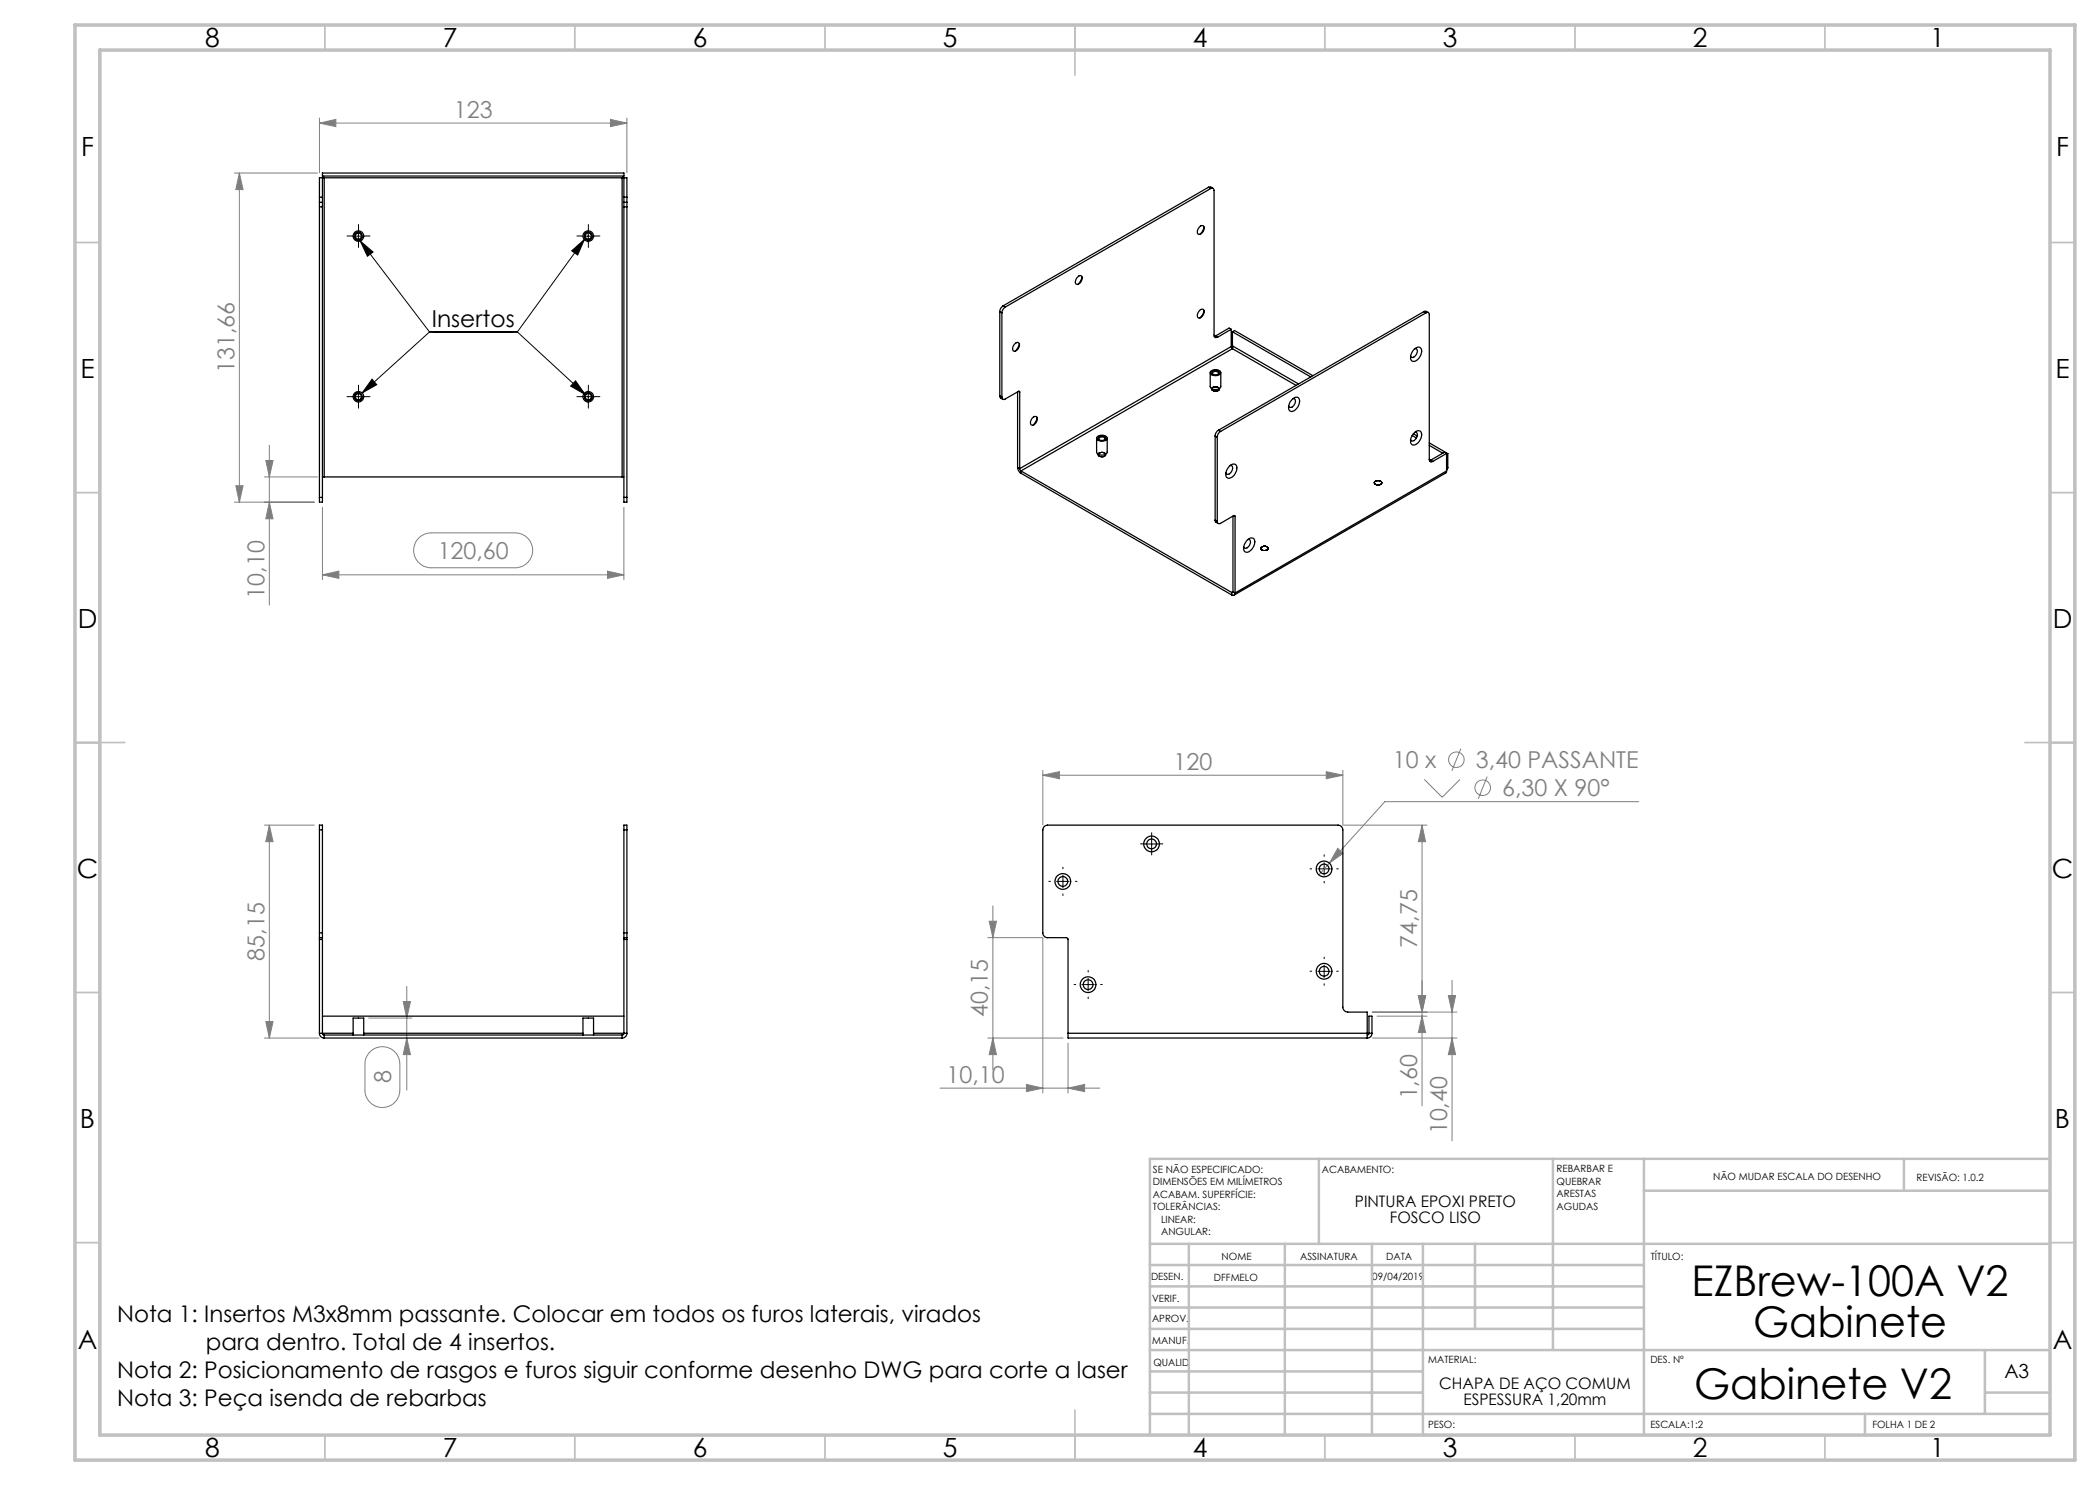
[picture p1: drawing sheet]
<svg xmlns="http://www.w3.org/2000/svg" width="420mm" height="297mm" viewBox="0 0 420 297" stroke-linecap="round" stroke-linejoin="round" font-family="sans-serif">
<g fill="none" stroke="#808080" stroke-width=".2">
<path d="M46.9 34.6h16.6M47.9 34.6l.7 3.3h-1.4zM47.9 34.6v65.8M63.9 24.6l3.3-.7v1.4zM63.9 23.6v11M63.9 24.6h61.5M122.1 23.9l3.3 .7-3.3 .7zM125.4 23.6v11M47.2 97.2h1.4l-.7 3.2zM52.9 95.4h10.6M53.2 92.1h1.4l-.7 3.3zM53.9 89v32"/>
<path d="M46.9 100.4h16M53.9 100.4l.7 3.3h-1.4zM64.5 115l3.3-.8v1.5zM64.5 101.5v14.5M64.5 115h60.3M83.6 107.7a3.8 3.8 0 0 1 2.6-1.1h16.8a3.5 3.5 0 0 1 3.5 3.5 3.5 3.5 0 0 1-3.5 3.5h-16.8a3.5 3.5 0 0 1-3.2-2.1 3.5 3.5 0 0 1 .6-3.8zM121.5 114.2l3.3 .8-3.3 .7zM124.8 101.5v14.5M208.6 155l3.3-.7v1.4zM208.6 154.1v10.9M208.6 155h60M265.3 154.3l3.3 .7-3.3 .7z"/>
<path d="M268.6 154.1v10.9M284.9 155.9l3.5 3.6 3.6-3.6M292.2 149.7l-1.8 4.5M297.4 155.3l-1.7 4.5M52.9 165h10M53.9 165l.7 3.3h-1.4zM53.9 165v42.6M265.9 172.6l-2.1 2.4M267.5 169.7l1.1 1-2.7 1.9zM268.6 165h16.8M284.4 165v56.2M284.4 165l.7 3.3h-1.4z"/>
<path d="M327.7 160.3h-50.7l-11.1 12.3M81.4 197.3v20.7M197.6 187.5h10.9M197.8 184.3h1.5l-.7 3.2zM198.6 181.2v32.8M208.6 187.6v31M283.7 199.1h1.4l-.7 3.3zM289.7 199.1h1.4l-.7 3.3zM290.4 196.1v32.1M52.9 207.6h10.9M53.2 204.3h1.4l-.7 3.3zM73.7 203.6h8.7"/>
<path d="M74.2 210.2a3.5 3.5 0 0 1 3.7-.5 3.5 3.5 0 0 1 2.1 3.1v5.2a3.5 3.5 0 0 1-3.5 3.5 3.5 3.5 0 0 1-3.5-3.5v-5.2a3.5 3.5 0 0 1 1.2-2.6zM80.6 200.3h1.5l-.7 3.3zM81.4 207.6l.7 3.3h-1.5zM188 217.6h32M197.6 207.6h15M198.6 207.6l.7 3.3h-1.5zM205.3 216.9l3.3 .7-3.3 .7zM213.6 217.6l3.3-.7v1.4zM213.6 208.6v10M274.5 202.4h16.9M274.5 207.6h16.9M275.4 203.2h10"/>
<path d="M284.4 203.2l.7 3.3h-1.4zM290.4 207.6l.7 3.3h-1.4z"/>
<circle cx="291.3" cy="151.9" r="1.56"/>
<circle cx="296.5" cy="157.6" r="1.56"/>
</g>
<g fill="none" stroke="#000" stroke-width=".2">
<path d="M70.4 47.2h2.5M71.7 46v2.5M71.9 46.5a.74 .74 0 0 0-.9 .5 .74 .74 0 0 0 .5 .9 .74 .74 0 0 0 .9-.5M72 48.2l2.6 2.2-1.1 .9zM72 48.2l13.9 18.2M114.3 50.2l2.6-2.3-1.4 3.1zM116.4 47.2h2.5M116.9 47.9l-13.4 18.5M117.7 46v2.5M117.9 46.5a.75 .75 0 0 0-1 .5 .75 .75 0 0 0 .6 .9 .75 .75 0 0 0 .9-.5M70.4 79.3h2.5M71.7 78.1v2.5"/>
<path d="M71.9 78.6a.74 .74 0 0 0-.9 .6 .74 .74 0 0 0 .5 .9 .74 .74 0 0 0 .9-.6M74.4 75.8l1 1.1-3 1.7zM85.9 66.4h17.6M85.9 66.4l-13.5 12.2M103.5 66.4l13.6 12.5M115.1 76.2l2 2.7-3-1.7zM116.4 79.3h2.5M117.7 78.1v2.5M117.9 78.6a.75 .75 0 0 0-1 .6 .75 .75 0 0 0 .6 .9 .75 .75 0 0 0 .9-.6M242.5 77.5a.76 .76 0 0 1 1.3 .5 .86 .86 0 0 1-1.4-.3zM219.8 90.6a.76 .76 0 0 1 1.3 .5 .86 .86 0 0 1-1.5-.3zM275 96.3a.81 .81 0 0 1 1.3 .4 .92 .92 0 0 1-1.5-.1z"/>
<path d="M252.2 109.5a.81 .81 0 0 1 1.4 .3 .92 .92 0 0 1-1.5-.1zM211.3 176.3h2.5M212.6 175v2.5M229.1 168.8h2.5M230.3 167.5v2.5M263.6 173.8h2.5M264.8 172.5v2.5M216.4 196.9h2.5M217.6 195.7v2.5M263.6 194.3h2.5M264.8 193v2.5"/>
</g>
<g fill="none" stroke="#000" stroke-width=".2" stroke-dasharray="15.2 1.3 1.3 1.3">
<path d="M70.4 47.2h-1M71.7 45.9v-1M71.7 48.4v1.1M72.9 47.2h1.1M116.4 47.2h-1M117.7 45.9v-1M117.7 48.4v1.1M118.9 47.2h1.1M70.4 79.3h-1M71.7 78.1v-1.1M72.9 79.3h1.1M116.4 79.3h-1"/>
<path d="M117.7 78.1v-1.1M118.9 79.3h1.1M71.7 80.6v1M117.7 80.6v1M210.1 176.3h-.3M212.6 173.8v-.4M212.6 178.8v.3M215.1 176.3h.3M229.1 168.8h-1M230.3 167.5v-1M230.3 170v1M231.6 168.8h1"/>
<path d="M262.3 173.8h-.3M264.8 171.3v-.4M264.8 176.3v.3M267.3 173.8h.4M215.1 196.9h-.3M217.6 194.4v-.3M217.6 199.4v.3M220.1 196.9h.4M262.3 194.2h-.3M264.8 191.7v-.3M264.8 196.7v.4M267.3 194.2h.4"/>
</g>
<g fill="none" stroke="#c0c0c0" stroke-width=".35">
<path d="M65 5v5M115 5v5M165 5v5M215 5v10M265 5v5M315 5v5M365 5v5M15 48.5h5M410 48.5h5M15 98.5h5M410 98.5h5M15 148.5h10"/>
<path d="M405 148.5h10M15 198.5h5M410 198.5h5M15 248.5h5M410 248.5h5M65 287v5M115 287v5M165 287v5M215 282v10M265 287v5M315 287v5M365 287v5"/>
</g>
<g fill="none" stroke="#c0c0c0" stroke-width=".5">
<path d="M263.8 231.8v17M310.6 231.8v38.2M328.8 231.8v55.2M328.8 238.2h81.2M380.8 231.8v6.4M410 231.8h-180v55.2M230 248.8h180M230 257.3h98.8M230 253h98.8M237.8 248.8v38.2M257 248.8v38.2M274.4 248.8v38.2"/>
<path d="M284.6 248.8v38.2M295 248.8v17M230 265.8h98.8M230 261.5h98.8M230 278.5h54.6M230 274.3h54.6M230 270h180M397 278.5h13M397 270v12.8M230 282.8h180M373 282.8v4.2"/>
</g>
<path d="M15 5h400v287h-400zM20 10h390v277h-390z" fill="none" stroke="#c0c0c0" stroke-width=".7"/>
<g fill="#808080">
<path d="M213.6 217.6l3.3-.7v1.4zM205.3 216.9l3.3 .7-3.3 .7z"/>
<path d="M267.5 169.7l-1.6 2.9 2.7-1.9zM208.6 155l3.3-.7v1.4zM265.3 154.3l3.3 .7-3.3 .7z"/>
<path d="M63.9 24.6l3.3-.7v1.4zM122.1 23.9l3.3 .7-3.3 .7z"/>
<path d="M284.4 203.2l.7 3.3h-1.4zM283.7 199.1h1.4l-.7 3.3z"/>
<path d="M290.4 207.6l.7 3.3h-1.4zM289.7 199.1h1.4l-.7 3.3zM198.6 207.6l.7 3.3h-1.5zM197.8 184.3h1.5l-.7 3.2z"/>
<path d="M80.6 200.3h1.5l-.7 3.3zM81.4 207.6l.7 3.3h-1.5zM53.9 165l.7 3.3h-1.4zM53.2 204.3h1.4l-.7 3.3zM47.9 34.6l.7 3.3h-1.4zM47.2 97.2h1.4l-.7 3.2zM53.2 92.1h1.4l-.7 3.3zM53.9 100.4l.7 3.3h-1.4z"/>
<path d="M283.7 199.1h1.4l-.7 3.3zM284.4 165l.7 3.3h-1.4z"/>
<path d="M64.5 115l3.3-.8v1.5zM121.5 114.2l3.3 .8-3.3 .7z"/>
</g>
<path d="M115.1 76.2l2 2.7-3-1.7zM74.4 75.8l1 1.1-3 1.7zM72 48.2l2.6 2.2-1.1 .9zM114.3 50.2l2.6-2.3-1.4 3.1z" fill="#000"/>
<g fill="none" stroke="#000" stroke-width=".25">
<path d="M63.9 39.4v1.1M63.9 39.4h.6M64.5 39.4v1.1M64.5 35.2l.3 .4M64.5 35.6h.3M64.5 35.2v-.6h60.3v.6M64.5 35.6v3.8M64.5 35.6h-.6v3.8M64.5 35.2h60.3M64.8 35.6v59.8M64.8 35.6h59.6M124.4 35.6h.4"/>
<path d="M124.4 35.6v59.8M124.8 39.4v1.1M124.8 35.2l-.4 .4M124.8 35.6v3.8M124.8 35.6h.6v3.8M124.8 39.4h.6M125.4 39.4v1.1M241.7 37.5l.4-.1 .5 .3M241.7 37.5l.4 .2M241.7 37.5l-41.1 23.7M242.1 37.7a.42 .42 0 0 1 .5 0 .42 .42 0 0 1 .2 .4v28.9a.43 .43 0 0 0 .2 .5 .43 .43 0 0 0 .5-.1M242.1 37.7l-41.1 23.7"/>
<path d="M63.9 40.5v.9M63.9 41.4v58.1M63.9 40.5h.6M63.9 41.4h.6M64.5 40.5v.9M64.5 41.4v58.1M124.8 40.5v.9M124.8 41.4v58.1M124.8 40.5h.6M124.8 41.4h.6M125.4 40.5v.9M125.4 41.4v58.1"/>
<path d="M215.4 55.5l.2-.2a.49 .49 0 0 1 .7-.1 .49 .49 0 0 1 .1 .7 .96 .96 0 0 1-1.2 .9l-.1-.4zM216.4 55.4l-.3 .9-.5 .6M240 45.3a.51 .51 0 0 1 .7-.1 .51 .51 0 0 1 .1 .7 .95 .95 0 0 1-1.2 .9l-.1-.6zM240.8 45.4l-.3 .9-.5 .6M200 79.2l.1 .3 .5 .4M200 62.3l.4 .3M200 79.2l.4 .2M200 62.3v16.9M200.4 62.6v16.8M200.6 61.2a1.45 1.45 0 0 0-.6 1.1M200.6 61.2l.4 .2M201 61.4l-.3 .4-.3 .8"/>
<path d="M202.8 68.9a.58 .58 0 0 1 .9-.3 .58 .58 0 0 1 .1 .9 .72 .72 0 0 1-.5 .6 .72 .72 0 0 1-.7-.1l-.1-.4zM203.5 78.4v15.1M203.7 78.3l.2-.1v.2M203.7 78.3l-2.7 1.5a.4 .4 0 0 1-.4 .1 .4 .4 0 0 1-.2-.5M203.7 78.3l.2 .1M203.9 68.8l-.2 .6-.7 .8M203.9 78.4v15.3M240 62.1a.51 .51 0 0 1 .7-.2 .51 .51 0 0 1 .1 .7 .95 .95 0 0 1-1.2 .9l-.1-.6zM240.8 62.1l-.3 .9-.5 .6M242 74.5v2.8a1.2 1.2 0 0 0 2.2 0v-2.8M242.2 74.2a1.29 1.29 0 0 1 2 .3 1.23 1.23 0 0 1-2.2 0zM242.4 74.3a.85 .85 0 0 1 1.4 .3 .86 .86 0 0 1-1.4-.1z"/>
<path d="M242.6 74.9l-.1-.1a.61 .61 0 0 1 .5-.6 .61 .61 0 0 1 .7 .3l-.1 .4M243.1 67.2l-.2 .1M243.1 67.2l.4 .2M246.2 69.3l.3 .4M246.2 65.9l-2.7 1.5M246.2 65.9v3.4M246.2 69.3l-42.3 24.4M246.2 65.9l-.4-.3-2.7 1.6M246.5 69.2v.5M246.5 69.7l-42.3 24.5M246.5 66.4l15.6 9M246.5 66.4v2.8"/>
<path d="M246.5 66.4l.4-.3 15.7 9M246.5 69.7l12.7 7.4M246.5 69.2l13.2 7.6M258.5 79.8a.78 .78 0 0 1 1-.3 .78 .78 0 0 1 .4 1 2.09 2.09 0 0 1-1.6 1.8 1.05 1.05 0 0 1-.4-1.7zM258.6 79.7a.62 .62 0 0 1 .5 .5 .62 .62 0 0 1-.2 .7l-.3 .4-.4 .2h-.3l-.2-.3M282.6 70.1a.93 .93 0 0 1 1.6-.4 2.07 2.07 0 0 1-1.6 2.6 1.02 1.02 0 0 1-.3-1.7zM283 69.7a.62 .62 0 0 1 .5 .5 .62 .62 0 0 1-.2 .7l-.3 .4a.46 .46 0 0 1-.5 .2 .46 .46 0 0 1-.4-.3M284.8 62.3l.4-.1 .5 .3M284.8 62.3l.4 .3M284.8 62.3l-41.1 23.7M285.2 62.6a.4 .4 0 0 1 .5-.1 .4 .4 0 0 1 .2 .5v28.9M285.2 62.6l-41.1 23.7"/>
<path d="M63.9 99.5v.9h.6v-.9M63.9 99.5h.6M64.5 95.4h.3M64.8 95.4h59.6M124.4 95.4h.4M124.8 99.5v.9h.6v-.9M124.8 99.5h.6M203.5 93.5l.1 .5 .6 .6M203.5 93.5l.4 .2M203.9 93.7l.3 .5M204.2 94.6l42.1 24.4M204.2 94.2v.4"/>
<path d="M204.2 94.2l42.1 24.3M206.4 83.7a.55 .55 0 0 1 .7-.4 .55 .55 0 0 1 .3 .8 .95 .95 0 0 1-1.2 .8l-.1-.5zM207.4 83.6l-.3 .9-.5 .6M219.3 87.6v2.8a1.23 1.23 0 0 0 2.1 0v-2.8M219.5 87.3a1.32 1.32 0 0 1 1.9 .3 1.2 1.2 0 0 1-2.1 0zM219.7 87.5a.87 .87 0 0 1 1.4 .2 .84 .84 0 0 1-1.5-.1zM219.9 88l-.1-.1a.61 .61 0 0 1 .5-.6 .61 .61 0 0 1 .6 .3v.4M243 87.2l.5 .3M243 87.2v16.8M243.5 87.5v16.8M243.7 86a1.33 1.33 0 0 0-.7 1.2M243.7 86l.4 .3"/>
<path d="M244.1 86.3a1.33 1.33 0 0 0-.6 1.2M245.9 93.2a.8 .8 0 0 1 1.1-.4 .8 .8 0 0 1 .4 1.1 1.82 1.82 0 0 1-1.9 1.7 1.42 1.42 0 0 1 .2-2.2zM246 93.1a.62 .62 0 0 1 .6 .4 .62 .62 0 0 1-.3 .7l-.3 .4-.4 .3-.3-.1-.1-.2M282.4 87.1l.9 .5M282.7 86.7l.8 .5M282.9 86.6a.79 .79 0 0 1 1-.4 .79 .79 0 0 1 .4 1 1.82 1.82 0 0 1-1.8 1.8 1.65 1.65 0 0 1 .4-2.4zM283 86.5a.62 .62 0 0 1 .5 .4 .62 .62 0 0 1-.2 .7 .65 .65 0 0 1-.5 .6 .65 .65 0 0 1-.7-.3M285.9 91.9a.42 .42 0 0 0 .2 .5 .42 .42 0 0 0 .5-.1M285.9 89.1l2.7 1.6M285.9 88.6l3.7 2.1M285.9 91.9l.2 .2M286.1 92l-.2 .1"/>
<path d="M286.1 92l.5 .3M289.3 94.2l-.2 .4-42.3 24.4M289.3 90.7l-2.7 1.6M289.3 90.7v3.5M289.3 94.2l-42.3 24.4M289.3 90.7l-.4-.3-2.8 1.6M289.6 93.6l-.3 .4M289.6 90.7l-.3 .2M289.6 90.7v2.9M289.6 93.6l-.3 .1M243 104l.1 .3 .5 .4M243 104l.5 .3"/>
<path d="M246.3 118.5v.5M246.6 118.4l-.1 .1h-.2M246.6 118.4l.4 .2M246.6 103.2v15.2M246.6 118.4l-.3 .1M246.8 103.1h.1l.1 .2M246.8 103.1l-2.7 1.6a.41 .41 0 0 1-.5 0 .41 .41 0 0 1-.1-.4M246.8 103.1l.2 .2M247 118.6a.42 .42 0 0 1-.2 .4 .42 .42 0 0 1-.5 0M247 103.3v15.3M249.5 108a.8 .8 0 0 1 1-.4 .8 .8 0 0 1 .4 1.1 1.9 1.9 0 0 1-1.8 1.7 1.69 1.69 0 0 1 .4-2.4zM249.6 107.9h.1a.8 .8 0 0 1 .1 1.4l-.7 .4-.4-.3"/>
<path d="M63.9 166v-1h.6v1M63.9 166h.6M63.9 166v20.6M64.5 166v20.6M124.8 166v-1h.6v1M124.8 166h.6M124.8 166v20.6M125.4 166v20.6M63.9 186.6v.9M63.9 187.5v.4M63.9 186.6h.6M63.9 187.9v18.8"/>
<path d="M63.9 187.5h.6M63.9 187.9h.6M64.5 186.6v.9M64.5 187.5v.4M64.5 187.9v18.8M124.8 186.6v.9M124.8 187.5v.4M124.8 186.6h.6M124.8 187.5h.6M124.8 187.9v18.8M124.8 187.9h.6M125.4 186.6v.9"/>
<path d="M125.4 187.5v.4M125.4 187.9v18.8M63.9 206.7a.96 .96 0 0 0 .9 .9M63.9 206.7h6.7M64.5 206.7l.1 .3h.2M64.5 206.7v.1M64.5 203.2h60.3M64.8 207v.6M64.8 207h59.6M64.8 207.6h59.6M70.6 207v-3.4h2.1v3.4M72.7 206.7h43.9"/>
<path d="M116.6 207v-3.4h2.1v3.4M118.7 206.7h6.7M124.4 207v.6M124.8 206.7l-.2 .3h-.2M124.8 206.7l-.1 .1M125.4 206.7a.96 .96 0 0 1-1 .9M213.6 206.7v-19l-.3-.2h-3.8a.96 .96 0 0 1-.9-.9v-20.6a.96 .96 0 0 1 .9-1h58.1a.96 .96 0 0 1 1 1v35.4a.96 .96 0 0 0 1 1h3.8v4.3M213.6 206.7v.9h59.8M213.6 206.7h59.8M273.4 206.7v.9M273.8 206.7l-.1 .2-.3 .1M273.8 206.7h.6"/>
<path d="M273.8 206.7v-3.5h.6v3.5M274.4 206.7a.91 .91 0 0 1-1 .9"/>
<circle cx="71.7" cy="47.2" r=".76"/>
<circle cx="71.7" cy="47.2" r="1.05"/>
<circle cx="71.7" cy="47.2" r=".61"/>
<circle cx="117.7" cy="47.2" r=".61"/>
<circle cx="117.7" cy="47.2" r="1.05"/>
<circle cx="117.7" cy="47.2" r=".76"/>
<circle cx="71.7" cy="79.4" r=".76"/>
<circle cx="71.7" cy="79.3" r="1.06"/>
<circle cx="71.7" cy="79.3" r=".62"/>
<circle cx="117.7" cy="79.3" r=".62"/>
<circle cx="117.7" cy="79.3" r="1.06"/>
<circle cx="117.7" cy="79.4" r=".76"/>
<circle cx="212.6" cy="176.3" r=".98"/>
<circle cx="212.6" cy="176.3" r="1.57"/>
<circle cx="230.3" cy="168.8" r="1.57"/>
<circle cx="230.3" cy="168.8" r=".96"/>
<circle cx="264.8" cy="173.8" r="1.57"/>
<circle cx="264.8" cy="173.8" r=".97"/>
<circle cx="217.6" cy="196.9" r="1.57"/>
<circle cx="217.6" cy="196.9" r=".97"/>
<circle cx="264.8" cy="194.3" r="1.57"/>
<circle cx="264.8" cy="194.3" r=".96"/>
</g>
<g font-size="8.5">
<text x="338.3" y="259.3">EZBrew-100A V2</text>
<text x="350.6" y="267.4">Gabinete</text>
<text x="338.8" y="279.7">Gabinete V2</text>
</g>
<g font-size="5.3">
<text x="41" y="9.5">8</text>
<text x="88.5" y="9.5">7</text>
<text x="138.5" y="9.5">6</text>
<text x="188.5" y="9.5">5</text>
<text x="238.5" y="9.5">4</text>
<text x="288.5" y="9.5">3</text>
<text x="338.5" y="9.5">2</text>
<text x="386" y="9.5">1</text>
<text x="16.2" y="31.3">F</text>
<text x="411.2" y="31.3">F</text>
<text x="16.1" y="75.5">E</text>
<text x="411.1" y="75.5">E</text>
<text x="15.5" y="125.5">D</text>
<text x="410.5" y="125.5">D</text>
<text x="15.4" y="175.5">C</text>
<text x="410.4" y="175.5">C</text>
<text x="16" y="225.5">B</text>
<text x="411" y="225.5">B</text>
<text x="15.5" y="269.8">A</text>
<text x="410.5" y="269.8">A</text>
<text x="41" y="291.5">8</text>
<text x="88.5" y="291.5">7</text>
<text x="138.5" y="291.5">6</text>
<text x="188.5" y="291.5">5</text>
<text x="238.5" y="291.5">4</text>
<text x="288.5" y="291.5">3</text>
<text x="338.5" y="291.5">2</text>
<text x="386" y="291.5">1</text>
</g>
<g font-size="4.7" fill="#808080">
<text x="90.8" y="23.6">123</text>
<text x="46.9" y="74.6" transform="rotate(-90 46.9 74.6)">131,66</text>
<text x="87.5" y="111.8">120,60</text>
<text x="52.9" y="119.7" transform="rotate(-90 52.9 119.7)">10,10</text>
<text x="234.7" y="154">120</text>
<text x="278.6" y="153.6">10 x</text>
<text x="295.2" y="153.6">3,40 PASSANTE</text>
<text x="300.4" y="159.2">6,30 X 90°</text>
<text x="283.4" y="189.5" transform="rotate(-90 283.4 189.5)">74,75</text>
<text x="52.9" y="192.1" transform="rotate(-90 52.9 192.1)">85,15</text>
<text x="197.6" y="203.4" transform="rotate(-90 197.6 203.4)">40,15</text>
<text x="78.3" y="216.7" transform="rotate(-90 78.3 216.7)">8</text>
<text x="189.3" y="216.6">10,10</text>
<text x="283.4" y="219.9" transform="rotate(-90 283.4 219.9)">1,60</text>
<text x="289.4" y="226.9" transform="rotate(-90 289.4 226.9)">10,40</text>
</g>
<text font-size="4.7" x="86.3" y="65.3">Insertos</text>
<g font-size="4.6">
<text x="23.4" y="264.5">Nota 1: Insertos M3x8mm passante. Colocar em todos os furos laterais, virados</text>
<text x="23.4" y="275.7">Nota 2: Posicionamento de rasgos e furos siguir conforme desenho DWG para corte a laser</text>
<text x="41.2" y="270.1">para dentro. Total de 4 insertos.</text>
<text x="23.4" y="281.3">Nota 3: Peça isenda de rebarbas</text>
</g>
<text font-size="3.9" x="400.9" y="275.5">A3</text>
<g font-size="3.2">
<text x="271" y="241.4">PINTURA EPOXI PRETO</text>
<text x="278" y="244.6">FOSCO LISO</text>
<text x="287.8" y="277.9">CHAPA DE AÇO COMUM</text>
<text x="292.7" y="281.1">ESPESSURA 1,20mm</text>
</g>
<g font-size="2">
<text x="230.6" y="234.6">SE NÃO ESPECIFICADO:</text>
<text x="230.6" y="237.1">DIMENSÕES EM MILÍMETROS</text>
<text x="230.6" y="239.6">ACABAM. SUPERFÍCIE:</text>
<text x="264.4" y="234.6">ACABAMENTO:</text>
<text x="311.3" y="234.5">REBARBAR E</text>
<text x="311.3" y="237">QUEBRAR</text>
<text x="311.3" y="239.5">ARESTAS</text>
<text x="342.6" y="236">NÃO MUDAR ESCALA DO DESENHO</text>
<text x="383.3" y="236.2">REVISÃO: 1.0.2</text>
<text x="230.6" y="242.1">TOLERÂNCIAS:</text>
<text x="232.2" y="244.6">LINEAR:</text>
<text x="311.3" y="242">AGUDAS</text>
<text x="232.2" y="247.1">ANGULAR:</text>
<text x="244.3" y="252">NOME</text>
<text x="260" y="251.9">ASSINATURA</text>
<text x="277.2" y="251.9">DATA</text>
<text x="330.2" y="251.9">TÍTULO:</text>
<text x="230.2" y="256.1">DESEN.</text>
<text x="242.8" y="256.1">DFFMELO</text>
<text x="274.5" y="255.9">09/04/2019</text>
<text x="230.4" y="260.3">VERIF.</text>
<text x="230.4" y="264.4">APROV.</text>
<text x="230.5" y="268.8">MANUF.</text>
<text x="230.7" y="273.1">QUALID</text>
<text x="285.7" y="272.5">MATERIAL:</text>
<text x="330.1" y="272.5">DES. Nº</text>
<text x="285.6" y="285.5">PESO:</text>
<text x="330.1" y="285.6">ESCALA:1:2</text>
<text x="374.5" y="285.6">FOLHA 1 DE 2</text>
</g>
</svg>
